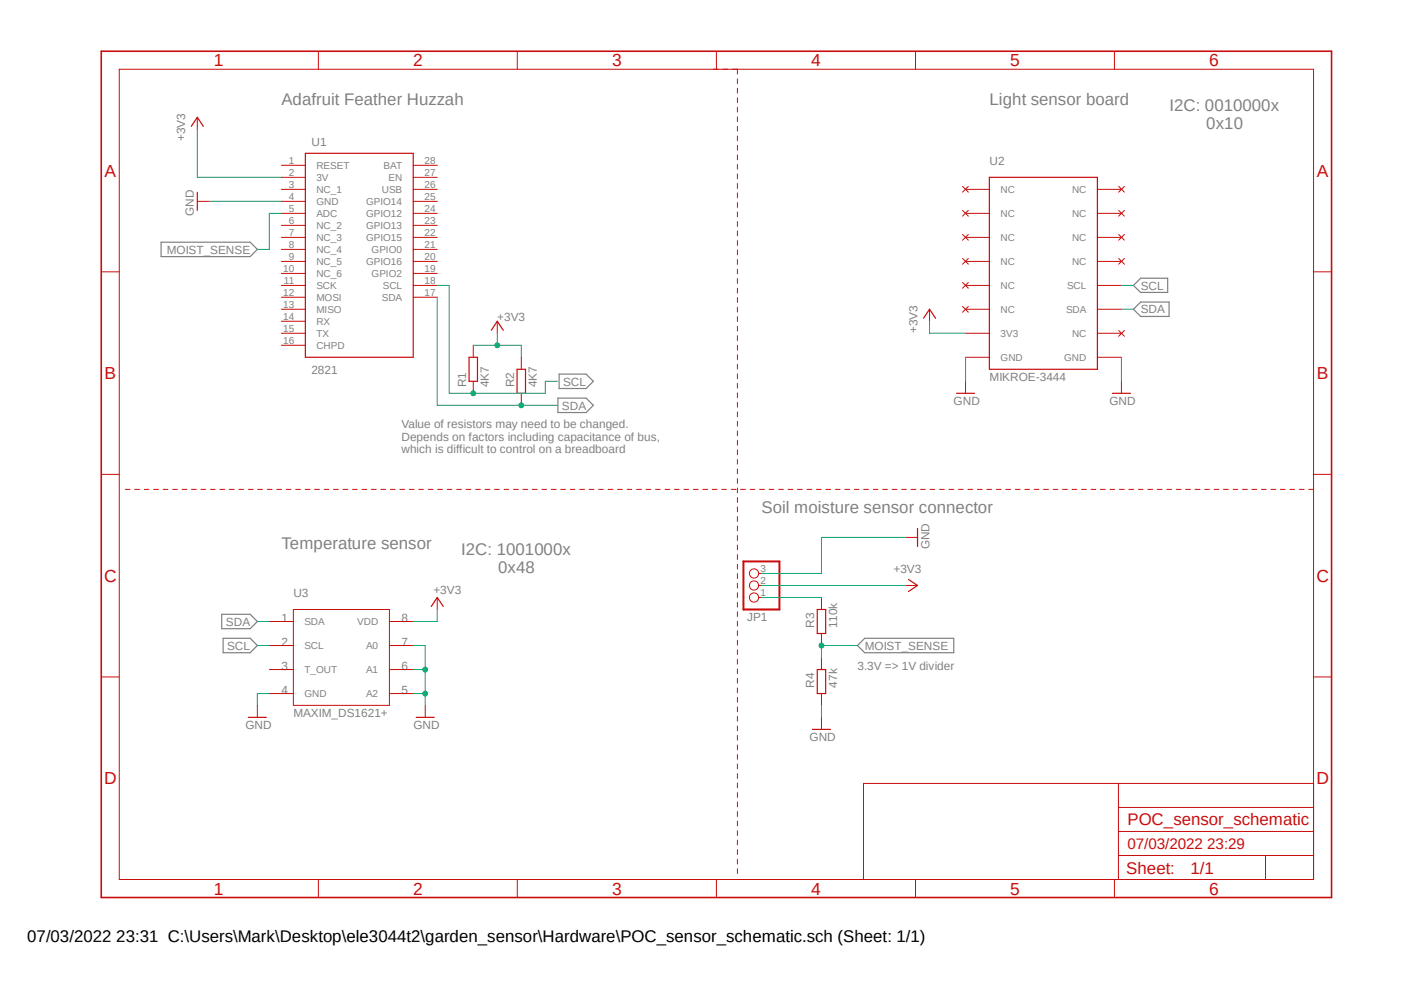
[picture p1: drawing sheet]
<svg xmlns="http://www.w3.org/2000/svg" width="297mm" height="210mm" viewBox="0 0 297 210" stroke-linecap="round" stroke-linejoin="round" font-family="sans-serif">
<path d="M20.9 10.5l261.2 179.9M282.1 10.5l-261.2 179.9" fill="none" stroke="#fff" stroke-width=".21"/>
<path d="M34.1 51.2h18.8l1.5 1.5-1.5 1.6h-18.8zM118.3 79.1h5.7l1.5 1.5-1.5 1.6h-5.7zM239.8 60.4l1.5-1.6h5.7v3h-5.7zM239.8 65.4l1.5-1.5h6v3h-6zM118 84.2h6l1.5 1.5-1.5 1.5h-6zM46.9 129.9h6l1.5 1.5-1.5 1.6h-6zM47.2 135h5.7l1.5 1.5-1.5 1.5h-5.7zM181.4 136.5l1.5-1.5h18.9v3h-18.9z" fill="none" stroke="#808080" stroke-width=".25"/>
<g fill="none" stroke="#c90d0c" stroke-width=".21">
<path d="M25.2 14.6h252.7v171.4h-252.7zM67.4 10.8v3.8M109.4 10.8v3.8M151.6 10.8v3.8M156 14.6v1.1M156 16.7v1M156 18.7v1M193.7 10.8v3.8M235.8 10.8v3.8M41.7 24.8v2.5M59.5 35h5.1M59.5 37.5h5.1"/>
<path d="M87.4 35h5.1M87.4 37.5h5.1M156 20.7v1M156 22.7v1M156 24.7v1M156 26.7v1M156 28.7v1.1M156 30.7v1M156 32.8v1M156 34.8v1M156 36.8v1M156 38.8v1"/>
<path d="M203.6 39.4l1.3 1.2M204.9 39.4l-1.3 1.2M236.6 39.4l1.3 1.2M237.9 39.4l-1.3 1.2M21.4 57.5h3.8M41.7 42.6h2.6M59.5 40h5.1M59.5 42.6h5.1M59.5 45.1h5.1M59.5 47.7h5.1M59.5 50.2h5.1M59.5 52.7h5.1"/>
<path d="M59.5 55.3h5.1M59.5 57.8h5.1M87.4 40h5.1M87.4 42.6h5.1M87.4 45.1h5.1M87.4 47.7h5.1M87.4 50.2h5.1M87.4 52.7h5.1M87.4 55.3h5.1M87.4 57.8h5.1M156 40.8v1M156 42.8v1.1"/>
<path d="M156 44.8v1M156 46.9v1M156 48.9v1M156 50.9v1M156 52.9v1M156 54.9v1M156 56.9v1M156 58.9v1M203.6 44.5l1.3 1.2M203.6 49.6l1.3 1.2M203.6 54.7l1.3 1.2M203.6 59.7l1.3 1.3"/>
<path d="M204.3 40h5M204.3 45.1h5M204.3 50.2h5M204.3 55.3h5M204.9 44.5l-1.3 1.2M204.9 49.6l-1.3 1.2M204.9 54.7l-1.3 1.2M204.9 59.7l-1.3 1.3M232.2 40h5M232.2 45.1h5M232.2 50.2h5M232.2 55.3h5"/>
<path d="M236.6 54.7l1.3 1.2M236.6 49.6l1.3 1.2M236.6 44.5l1.3 1.2M237.9 54.7l-1.3 1.2M237.9 49.6l-1.3 1.2M237.9 44.5l-1.3 1.2M277.9 57.5h3.8M59.5 60.4h5.1M59.5 62.9h5.1M59.5 65.4h5.1M59.5 67.9h5.1M59.5 70.5h5.1"/>
<path d="M59.5 73h5.1M87.4 60.4h5.1M87.4 62.9h5.1M100.1 73v2.6M105.2 67.9v2.6M110.3 75.6v2.5M156 61v1M156 62.9v1.1M156 65v1M156 67v1M156 69v1M156 71v1"/>
<path d="M156 73v1M156 75v1M156 77v1.1M156 79.1v1M196.6 65.4v2.5M203.6 64.8l1.3 1.2M204.3 60.4h5M204.3 65.4h5M204.3 70.5h5M204.3 75.6h5M204.9 64.8l-1.3 1.2M232.2 60.4h5"/>
<path d="M232.2 65.4h5M232.2 70.5h5M232.2 75.6h5M236.6 69.9l1.3 1.2M237.9 69.9l-1.3 1.2M100.1 80.6v2.6M110.3 83.2v2.5M156 81.1v1M156 83.1v1M156 85.1v1M156 87.1v1M156 89.1v1"/>
<path d="M156 91.1v1.1M156 93.1v1M156 95.2v1M156 97.2v1M156 99.2v1M204.3 80.6v2.6M237.2 80.6v2.6M21.4 100.3h3.8M26.5 103.5h1M28.5 103.5h1M30.5 103.5h1M32.5 103.5h1"/>
<path d="M34.5 103.5h1M36.5 103.5h1M38.5 103.5h1M40.5 103.5h1M42.5 103.5h1M44.5 103.5h1M46.5 103.5h1M48.5 103.5h1M50.5 103.5h1M52.5 103.5h1.1M54.5 103.5h1M56.6 103.5h.9"/>
<path d="M58.5 103.5h1.1M60.5 103.5h1.1M62.6 103.5h.9M64.6 103.5h1M66.5 103.5h1.1M68.6 103.5h1M70.6 103.5h1M72.6 103.5h1M74.6 103.5h1M76.6 103.5h1M78.6 103.5h1M80.6 103.5h1"/>
<path d="M82.6 103.5h1M84.6 103.5h1M86.6 103.5h1M88.6 103.5h1M90.6 103.5h1M92.6 103.5h1M94.6 103.5h1M96.6 103.5h1M98.6 103.5h1M100.6 103.5h1M102.6 103.5h1M104.6 103.5h1"/>
<path d="M106.6 103.5h1M108.6 103.5h1M110.6 103.5h1M112.6 103.5h1M114.6 103.5h1M116.6 103.5h1M118.6 103.5h1M120.6 103.5h1M122.6 103.5h1.1M124.6 103.5h1M126.7 103.5h.9M128.7 103.5h1"/>
<path d="M130.6 103.5h1.1M132.7 103.5h.9M134.7 103.5h1M136.7 103.5h1M138.7 103.5h1M140.7 103.5h1M142.7 103.5h1M144.7 103.5h1M146.7 103.5h1M148.7 103.5h1M150.7 103.5h1M152.7 103.5h1"/>
<path d="M154.7 103.5h1M156 101.2v1M156 103.2v1M156 105.2v1.1M156 107.2v1M156 109.3v1M156 111.3v1M156 113.3v1M156 115.3v1M156 117.3v1M156 119.3v1.1M156.7 103.5h1"/>
<path d="M158.7 103.5h1M160.7 103.5h1M162.7 103.5h1M164.7 103.5h1M166.7 103.5h1M168.7 103.5h1M170.7 103.5h1M172.7 103.5h1M174.7 103.5h1M176.7 103.5h1M178.7 103.5h1M180.7 103.5h1"/>
<path d="M182.7 103.5h1M184.7 103.5h1M186.7 103.5h1M188.7 103.5h1M190.8 103.5h.9M191.6 113.7h2.5M192.7 103.5h1.1M194.7 103.5h1M196.8 103.5h.9M198.8 103.5h1M200.7 103.5h1.1M202.8 103.5h1"/>
<path d="M204.8 103.5h1M206.8 103.5h1M208.8 103.5h1M210.8 103.5h1M212.8 103.5h1M214.8 103.5h1M216.8 103.5h1M218.8 103.5h1M220.8 103.5h1M222.8 103.5h1M224.8 103.5h1M226.8 103.5h1"/>
<path d="M228.8 103.5h1M230.8 103.5h1M232.8 103.5h1M234.8 103.5h1M236.8 103.5h1M238.8 103.5h1M240.8 103.5h1M242.8 103.5h1M244.8 103.5h1M246.8 103.5h1M248.8 103.5h1.1M250.8 103.5h1"/>
<path d="M252.8 103.5h1M254.8 103.5h1M256.8 103.5h1.1M258.8 103.5h1M260.9 103.5h.9M262.8 103.5h1.1M264.8 103.5h1.1M266.9 103.5h.9M268.9 103.5h1M270.8 103.5h1.1M272.9 103.5h1M274.9 103.5h1"/>
<path d="M276.9 103.5h1M277.9 100.3h3.8M57 136.5h5.1M57 131.4h5.1M62.1 128.9h20.3v20.3h-20.3zM82.4 136.5h5M82.4 131.4h5M92.5 126.4v2.5M156 121.3v1M156 123.4v1M156 125.3v1.1M156 127.4v1"/>
<path d="M156 129.4v1M156 131.4v1M156 133.4v1M156 135.4v1M156 137.5v.9M156 139.4v1.1M160.5 126.4h.6M160.5 123.8h.6M160.5 121.3h.6M173.8 126.4v2.5M173.8 134v2.5M173.8 139.1v2.5"/>
<path d="M191.6 123.8h2.5M21.4 143.2h3.8M54.4 149.2v2.5M57 146.7h5.1M57 141.6h5.1M82.4 146.7h5M82.4 141.6h5M90 149.2v2.5M156 141.5v1M156 143.5v1M156 145.5v1M156 147.5v1"/>
<path d="M156 149.5v1M156 151.5v1M156 153.5v1.1M156 155.5v1M156 157.6v1M156 159.6v1M173.8 146.7v2.5M173.8 151.7v2.6M277.9 143.2h3.8M156 161.6v1M156 163.6v1M156 165.6v1"/>
<path d="M156 167.6v1.1M156 169.6v1M156 171.7v1M156 173.7v1M156 175.7v1M156 177.7v1M156 179.7v1M236.6 165.7v20.3M236.6 175.9h41.3M236.6 170.8h41.3M277.9 165.7h-95.2v20.3M67.4 186v3.8"/>
<path d="M109.4 186v3.8M151.6 186v3.8M156 181.7v1.1M156 183.7v1M193.7 186v3.8M235.8 186v3.8M236.6 180.9h41.3M267.7 180.9v5.1"/>
<circle cx="159.5" cy="121.3" r=".98"/>
<circle cx="159.5" cy="126.4" r=".98"/>
<circle cx="159.5" cy="123.8" r=".98"/>
</g>
<g fill="none" stroke="#c90d0c" stroke-width=".25">
<path d="M40.5 26.7l1.2-1.9 1.3 1.9M64.6 32.4h22.8v43.2h-22.8zM209.3 37.5h22.9v40.6h-22.9zM41.7 40.7v3.8M99.2 75.6h1.8v5h-1.8zM103.9 69.8l1.3-1.9 1.3 1.9M109.4 78.1h1.8v5.1h-1.8zM195.4 67.3l1.2-1.9 1.3 1.9M202.4 83.2h3.8M235.3 83.2h3.8M194.1 111.8v3.8M91.2 128.3l1.3-1.9 1.3 1.9"/>
<path d="M172.9 128.9h1.8v5.1h-1.8zM192.2 122.6l1.9 1.2-1.9 1.3M52.5 151.7h3.8M88.1 151.7h3.8M171.9 154.3h3.8M172.9 141.6h1.8v5.1h-1.8z"/>
</g>
<path d="M21.4 10.8h260.3v179h-260.3z" fill="none" stroke="#c90d0c" stroke-width=".34"/>
<path d="M157.3 118.7h7.6v10.2h-7.6z" fill="none" stroke="#c90d0c" stroke-width=".42"/>
<path d="M41.7 27.3v10.2h17.8M105.2 70.5v2.5h-5.1M161.1 123.8h30.5" fill="none" stroke="#0dab76" stroke-width=".21"/>
<circle cx="105.2" cy="73" r=".51" fill="#0dab76"/>
<g fill="none" stroke="#0dab76" stroke-width=".21">
<path d="M59.5 45.1h-2.5v7.6h-2.6M105.2 73h5.1v2.6M196.6 67.9v2.6h7.7M92.5 128.9v2.5h-5.1M181.4 136.5h-7.6v2.6"/>
<circle cx="105.2" cy="73" r=".51"/>
</g>
<circle cx="173.8" cy="136.5" r=".51" fill="#0dab76"/>
<g fill="none" stroke="#0dab76" stroke-width=".21">
<path d="M44.3 42.6h15.2M204.3 75.6v5M237.2 75.6v5M191.6 113.7h-17.8v7.6h-12.7M57 146.7h-2.6v2.5M87.4 146.7h2.6M87.4 141.6h2.6v7.6"/>
<circle cx="173.8" cy="136.5" r=".51"/>
</g>
<circle cx="90" cy="146.7" r=".51" fill="#0dab76"/>
<g fill="none" stroke="#0dab76" stroke-width=".21">
<path d="M87.4 136.5h2.6v5.1"/>
<circle cx="90" cy="146.7" r=".51"/>
</g>
<circle cx="90" cy="141.6" r=".51" fill="#0dab76"/>
<g fill="none" stroke="#0dab76" stroke-width=".21">
<path d="M92.5 60.4h2.5v22.8h20.4v-2.6M237.2 60.4h2.6M173.8 149.2v2.5"/>
<circle cx="90" cy="141.6" r=".51"/>
</g>
<circle cx="100.1" cy="83.2" r=".51" fill="#0dab76"/>
<g fill="none" stroke="#0dab76" stroke-width=".21">
<path d="M92.5 62.9v22.8h25.4M237.2 65.4h2.6M115.4 80.6h2.5M54.4 136.5h2.6"/>
<circle cx="100.1" cy="83.2" r=".51"/>
</g>
<circle cx="110.3" cy="85.7" r=".51" fill="#0dab76"/>
<g fill="none" stroke="#0dab76" stroke-width=".21">
<path d="M54.4 131.4h2.6M161.1 126.4h12.7"/>
<circle cx="110.3" cy="85.7" r=".51"/>
</g>
<g font-size="3.7" fill="#c90d0c">
<text x="45.3" y="14.1">1</text>
<text x="87.4" y="14.1">2</text>
<text x="129.5" y="14.1">3</text>
<text x="171.6" y="14.1">4</text>
<text x="213.7" y="14.1">5</text>
<text x="255.8" y="14.1">6</text>
<text x="22.1" y="37.4">A</text>
<text x="278.6" y="37.4">A</text>
<text x="22.1" y="80.2">B</text>
<text x="278.6" y="80.2">B</text>
<text x="22" y="123.1">C</text>
<text x="278.5" y="123.1">C</text>
<text x="22" y="165.9">D</text>
<text x="278.5" y="165.9">D</text>
<text x="45.3" y="189.2">1</text>
<text x="87.4" y="189.2">2</text>
<text x="129.5" y="189.2">3</text>
<text x="171.6" y="189.2">4</text>
<text x="213.7" y="189.2">5</text>
<text x="255.8" y="189.2">6</text>
</g>
<g font-size="3.6" fill="#808080">
<text x="59.5" y="22.3">Adafruit Feather Huzzah</text>
<text x="209.3" y="22.3">Light sensor board</text>
<text x="247.4" y="23.5">I2C: 0010000x</text>
<text x="255.2" y="27.3">0x10</text>
<text x="161.1" y="108.6">Soil moisture sensor connector</text>
<text x="59.5" y="116.2">Temperature sensor</text>
<text x="97.6" y="117.5">I2C: 1001000x</text>
<text x="105.4" y="121.3">0x48</text>
</g>
<g font-size="3.6" fill="#c90d0c">
<text x="238.5" y="174.6">POC_sensor_schematic</text>
<text x="238.3" y="184.9">Sheet:</text>
<text x="251.8" y="184.7">1/1</text>
</g>
<text font-size="3.6" x="5.8" y="199.1">07/03/2022 23:31 C:\Users\Mark\Desktop\ele3044t2\garden_sensor\Hardware\POC_sensor_schematic.sch (Sheet: 1/1)</text>
<text font-size="3.2" fill="#c90d0c" x="238.5" y="179.7">07/03/2022 23:29</text>
<g font-size="2.5" fill="#808080">
<text x="39.2" y="29.9" transform="rotate(-90 39.2 29.9)">+3V3</text>
<text x="65.9" y="30.8">U1</text>
<text x="209.3" y="35">U2</text>
<text x="41" y="45.6" transform="rotate(-90 41 45.6)">GND</text>
<text x="35.3" y="53.6">MOIST_SENSE</text>
<text x="241.3" y="61.3">SCL</text>
<text x="105.2" y="67.9">+3V3</text>
<text x="194.1" y="70.5" transform="rotate(-90 194.1 70.5)">+3V3</text>
<text x="241.3" y="66.3">SDA</text>
<text x="65.9" y="79">2821</text>
<text x="98.6" y="81.9" transform="rotate(-90 98.6 81.9)">R1</text>
<text x="103.4" y="81.9" transform="rotate(-90 103.4 81.9)">4K7</text>
<text x="108.8" y="81.9" transform="rotate(-90 108.8 81.9)">R2</text>
<text x="113.6" y="81.9" transform="rotate(-90 113.6 81.9)">4K7</text>
<text x="119.1" y="81.5">SCL</text>
<text x="209.3" y="80.6">MIKROE-3444</text>
<text x="118.9" y="86.6">SDA</text>
<text x="201.7" y="85.7">GND</text>
<text x="234.7" y="85.7">GND</text>
<text x="84.9" y="90.6">Value of resistors may need to be changed.</text>
<text x="84.9" y="93.2">Depends on factors including capacitance of bus,</text>
<text x="84.9" y="95.9">which is difficult to control on a breadboard</text>
<text x="196.6" y="116.2" transform="rotate(-90 196.6 116.2)">GND</text>
<text x="91.7" y="125.6">+3V3</text>
<text x="189" y="121.3">+3V3</text>
<text x="59.5" y="131.4">1</text>
<text x="62.1" y="126.4">U3</text>
<text x="84.9" y="131.4">8</text>
<text x="158" y="131.3">JP1</text>
<text x="47.8" y="132.3">SDA</text>
<text x="48" y="137.4">SCL</text>
<text x="59.5" y="136.5">2</text>
<text x="84.9" y="136.5">7</text>
<text x="172.3" y="132.7" transform="rotate(-90 172.3 132.7)">R3</text>
<text x="177.1" y="132.7" transform="rotate(-90 177.1 132.7)">110k</text>
<text x="182.9" y="137.4">MOIST_SENSE</text>
<text x="59.5" y="141.6">3</text>
<text x="84.9" y="141.6">6</text>
<text x="181.4" y="141.6">3.3V =&gt; 1V divider</text>
<text x="59.5" y="146.7">4</text>
<text x="84.9" y="146.7">5</text>
<text x="172.3" y="145.4" transform="rotate(-90 172.3 145.4)">R4</text>
<text x="177.1" y="145.4" transform="rotate(-90 177.1 145.4)">47k</text>
<text x="51.9" y="154.3">GND</text>
<text x="62.1" y="151.7">MAXIM_DS1621+</text>
<text x="87.5" y="154.3">GND</text>
<text x="171.2" y="156.8">GND</text>
</g>
<g font-size="2.1" fill="#808080">
<text x="61.1" y="34.6">1</text>
<text x="66.9" y="35.7">RESET</text>
<text x="81.2" y="35.7">BAT</text>
<text x="89.8" y="34.6">28</text>
<text x="61.1" y="37.1">2</text>
<text x="61.1" y="39.7">3</text>
<text x="66.9" y="38.3">3V</text>
<text x="66.9" y="40.8">NC_1</text>
<text x="80.8" y="40.8">USB</text>
<text x="82.2" y="38.3">EN</text>
<text x="89.8" y="39.7">26</text>
<text x="89.8" y="37.1">27</text>
<text x="211.7" y="40.8">NC</text>
<text x="226.8" y="40.8">NC</text>
<text x="61.1" y="42.2">4</text>
<text x="61.1" y="44.7">5</text>
<text x="61.1" y="47.3">6</text>
<text x="66.9" y="43.3">GND</text>
<text x="66.9" y="45.9">ADC</text>
<text x="77.4" y="45.9">GPIO12</text>
<text x="77.4" y="43.3">GPIO14</text>
<text x="89.8" y="47.3">23</text>
<text x="89.8" y="44.7">24</text>
<text x="89.8" y="42.2">25</text>
<text x="211.7" y="45.9">NC</text>
<text x="226.8" y="45.9">NC</text>
<text x="61.1" y="49.8">7</text>
<text x="61.1" y="52.4">8</text>
<text x="66.9" y="48.4">NC_2</text>
<text x="66.9" y="51">NC_3</text>
<text x="66.9" y="53.5">NC_4</text>
<text x="77.4" y="51">GPIO15</text>
<text x="77.4" y="48.4">GPIO13</text>
<text x="78.6" y="53.5">GPIO0</text>
<text x="89.8" y="52.4">21</text>
<text x="89.8" y="49.8">22</text>
<text x="211.7" y="51">NC</text>
<text x="226.8" y="51">NC</text>
<text x="59.9" y="57.4">10</text>
<text x="60.1" y="60">11</text>
<text x="61.1" y="54.9">9</text>
<text x="66.9" y="56">NC_5</text>
<text x="66.9" y="58.6">NC_6</text>
<text x="77.4" y="56">GPIO16</text>
<text x="78.6" y="58.6">GPIO2</text>
<text x="89.8" y="60">18</text>
<text x="89.8" y="57.4">19</text>
<text x="89.8" y="54.9">20</text>
<text x="211.7" y="56">NC</text>
<text x="226.8" y="56">NC</text>
<text x="59.9" y="62.5">12</text>
<text x="59.9" y="65.1">13</text>
<text x="66.9" y="61.1">SCK</text>
<text x="66.9" y="63.6">MOSI</text>
<text x="80.8" y="63.7">SDA</text>
<text x="81" y="61.1">SCL</text>
<text x="89.8" y="62.5">17</text>
<text x="211.7" y="61.1">NC</text>
<text x="225.7" y="61.1">SCL</text>
<text x="59.9" y="67.6">14</text>
<text x="59.9" y="70.1">15</text>
<text x="66.9" y="66.2">MISO</text>
<text x="66.9" y="68.7">RX</text>
<text x="66.9" y="71.2">TX</text>
<text x="211.7" y="66.2">NC</text>
<text x="211.7" y="71.2">3V3</text>
<text x="225.5" y="66.2">SDA</text>
<text x="226.8" y="71.2">NC</text>
<text x="59.9" y="72.7">16</text>
<text x="66.9" y="73.8">CHPD</text>
<text x="211.7" y="76.3">GND</text>
<text x="225.1" y="76.3">GND</text>
<text x="160.9" y="126">1</text>
<text x="160.9" y="123.4">2</text>
<text x="160.9" y="120.9">3</text>
<text x="64.4" y="137.3">SCL</text>
<text x="64.4" y="132.2">SDA</text>
<text x="75.6" y="132.2">VDD</text>
<text x="77.4" y="137.3">A0</text>
<text x="64.4" y="142.4">T_OUT</text>
<text x="77.4" y="142.4">A1</text>
<text x="64.4" y="147.4">GND</text>
<text x="77.4" y="147.4">A2</text>
</g>
</svg>
